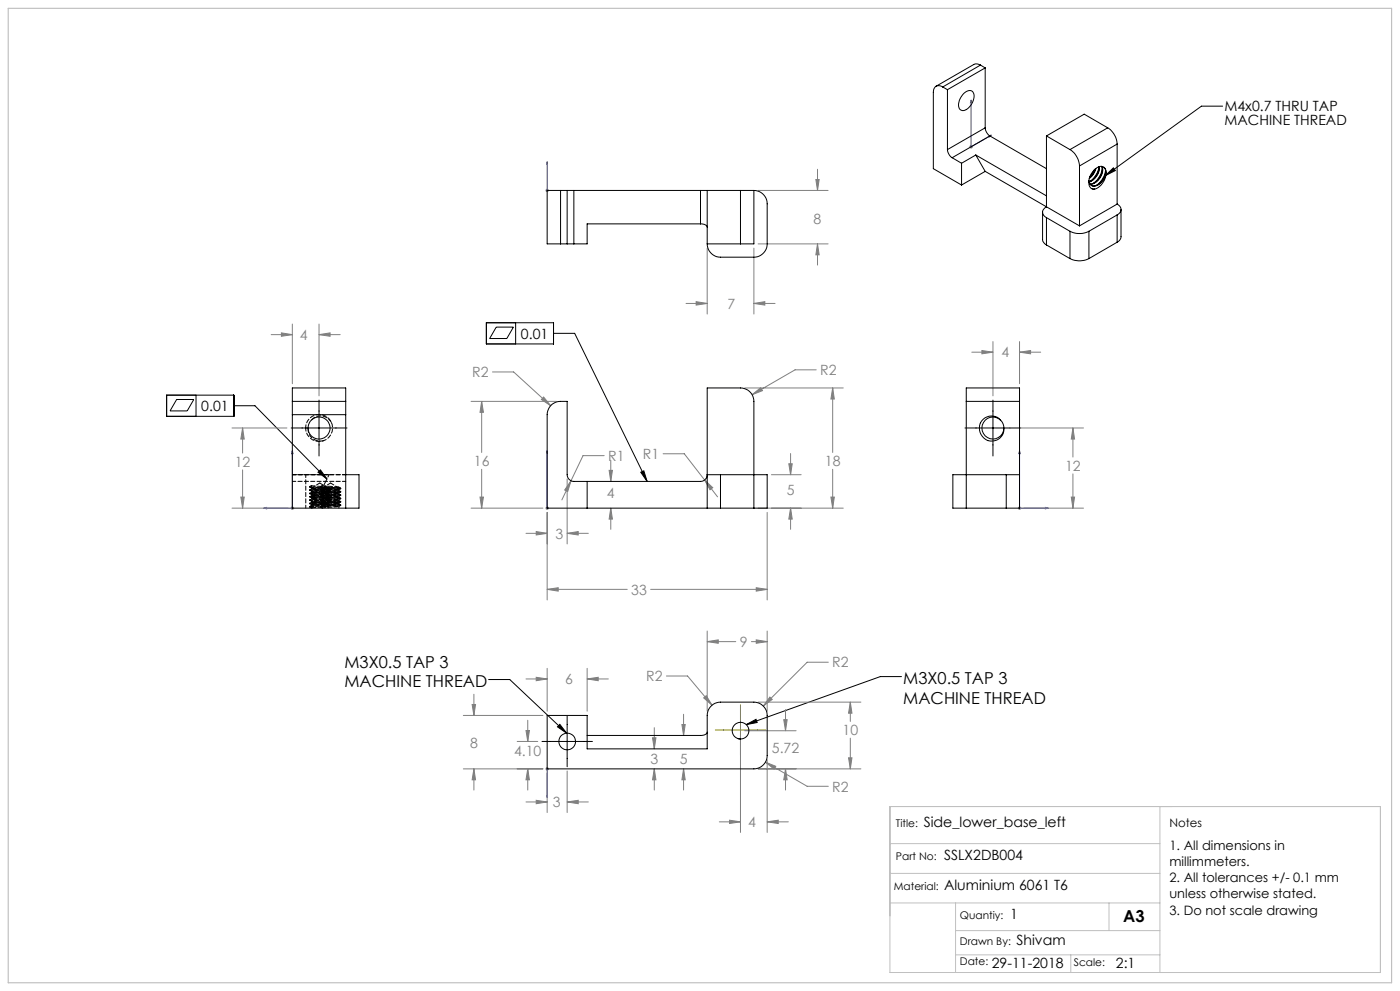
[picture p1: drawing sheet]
<svg xmlns="http://www.w3.org/2000/svg" width="420mm" height="297mm" viewBox="0 0 420 297" stroke-linecap="round" stroke-linejoin="round" font-family="sans-serif">
<g fill="none" stroke="#000" stroke-width=".3">
<path d="M366.8 31.8h-6.4l-28.8 20.8M331.6 52.6l2.4-2.3 .6 .8zM145.9 96.7h20.2v6.4h-20.2zM148.9 98h5.1l-2 3.5h-5.1zM154.7 96.7v6.4M166.1 99.9h6.3l21.7 44.4M50 118.4h20.1v6.4h-20.1zM53 119.7h5.1l-1.9 3.5h-5.2zM58.8 118.4v6.4M95.7 119.9v16.8M297.9 119.9v16.8M70.1 121.6h6.4l21.6 21.9"/>
<path d="M87.3 128.3h16.8M289.5 128.3h16.7M95.4 141.5l.7-.7 2 2.7zM192.2 141.5l.9-.4 1 3.2zM146.6 203.7h6.3l17.1 16M168 217.1l2 2.6-2.7-1.9zM170.1 214.7v15.1M223.9 217.2l2.9-1.6 .4 .9zM270.4 202.8h-6.3l-40.2 14.4M162.6 222.2h15.1"/>
</g>
<g fill="none" stroke="#00f" stroke-width=".3">
<path d="M291.3 30v14l6.1-3.5M291.3 30l.2 .6-.4 .2zM164.1 57.1h.1M164.1 48.5v8.6M164.1 48.5v.9v-.9M164.1 56.9v.4zM296.8 40.7l.6-.2-.6 .5zM87.7 135.1v17.2h-8.6M87.7 135.1l.2 .9h-.4zM164.1 135.1v.9v-.9M164.1 135.1v17.2M305.9 135.1v17.2h8.6"/>
<path d="M305.9 135.1l.2 .9h-.5zM79.1 152.3l.9-.2v.4zM164.1 152.1v.4zM164.1 152.3h.1M313.6 152.1l.9 .2-.9 .2zM164.1 230.4h.1M164.1 230.4v8.6M164.1 239v-.8v.8M164.1 230.2v.4z"/>
</g>
<g fill="none" stroke="#808080" stroke-width=".3">
<path d="M163.7 57.1h.9M163.8 56.7l.7 .7M164.1 56.6v1M164.5 56.7l-.7 .7M227.4 57.1h21M244.8 53.8h.9l-.4 3.3zM245.3 50.7v6.4M290.8 44h1M290.9 43.7l.8 .7M291.3 43.5v1M291.7 43.7l-.8 .7M212.2 74.4v19.7"/>
<path d="M226.2 74.4v19.7M227.4 73.1h21M245.3 73.1l.4 3.3h-.9zM245.3 73.1v6.3M84.4 99.8l3.3 .5-3.3 .5zM87.7 97.1v17.9M95.7 97.1v21.5M205.8 90.9h6.4M208.8 90.4l3.4 .5-3.4 .5zM226.2 90.9l3.2-.5v1zM226.2 90.9h6.3M81.4 100.3h6.3"/>
<path d="M95.7 100.3l3.3-.5v1zM95.7 100.3h6.4M147.7 111.5h6.4l11.1 10.1M163.1 119l2.1 2.6-2.8-1.9zM223.4 116.3h29.6M225.6 118.3l2.6-2.1 .5 .9zM244.9 110.8h-6.4l-12.9 7.5M249.8 116.3l.5 3.3h-1zM249.8 116.3v19.3M291.5 105.5h6.4M294.6 105.1l3.3 .4-3.3 .5zM297.9 102.4v16.2"/>
<path d="M305.9 105.5l3.3-.4v.9zM305.9 102.4v12.6M305.9 105.5h6.3M69.6 128.3h16.5M72.8 128.3l.5 3.3h-1.1zM72.8 128.3v7.5M141.3 120.3h25.6M144.5 120.3l.5 3.3h-1zM144.5 120.3v15.3M181.3 136.6h-6.4l-6.3 13.2M183.2 137.9v6.4M198.9 136h6.4l6.1 7.9"/>
<path d="M236.6 139h1.1l-.5 3.3zM237.2 135.9v6.4M299.2 128.3h25.8M321.9 128.3l.5 3.3h-1zM321.9 128.3v8.7M69.6 152.3h16.8M72.2 149h1.1l-.5 3.3zM72.8 140.8v11.5M87.2 152.3h1M87.3 151.9l.8 .7M87.7 151.8v1M88.1 151.9l-.8 .7"/>
<path d="M141.3 152.3h21.6M144 149h1l-.5 3.3zM144.5 140.6v11.7M157.8 159.8h6.3M160.9 159.3l3.2 .5-3.2 .5zM163.7 152.3h.9M163.8 151.9l.7 .7M164.1 151.8v1M164.1 153.6v26.2M164.5 151.9l-.7 .7M170.1 159.8l3.4-.5v1zM170.1 143.5v19.5"/>
<path d="M170.1 159.8h6.4M171.3 144.1l-1 3.2-.9-.4zM182.7 141h1l-.5 3.3zM183.2 152.3l.5 3.3h-1zM183.2 152.3v6.3M211.4 143.9l2.4 2.3-.8 .6zM211.4 143.9l3.9 5M227.4 152.3h25.6M230.2 153.6v26.2M231.4 142.3h8.9M237.2 152.3l.5 3.3h-1.1zM237.2 152.3v6.3"/>
<path d="M249.3 149h1l-.5 3.3zM249.8 140.6v11.7M305.4 152.3h1M305.5 151.9l.7 .7M305.9 151.8v1M306.2 151.9l-.7 .7M307.1 152.3h17.9M321.4 149h1l-.5 3.3zM321.9 142v10.3M164.1 176.6l3.4-.5v1.1zM164.1 176.6h24.1M195.2 176.6h35"/>
<path d="M226.9 176.1l3.3 .5-3.3 .6zM212.2 192.3l3.3-.5v1zM212.2 189.1v24M212.2 192.3h8.5M225.4 192.3h4.8M226.9 191.8l3.3 .5-3.3 .5zM230.2 189.1v24M248.5 198.5h-6.4l-13.1 13.1M139 214.4h23.9M141.6 211.1h1.1l-.5 3.3zM142.2 208.1v6.3M157.8 218.9h1l-.5 3.3z"/>
<path d="M157.8 203.5h6.3M158.3 215.9v6.3M160.9 203l3.2 .5-3.2 .5zM164.1 200.3v12.8M176.1 203.5l3.4-.5v1zM176.1 200.3v12.8M176.1 203.5h6.4M196.3 218.1v6.3M199.9 202.6h6.4l7.3 8.7M204.6 217.1h1l-.5 3.3zM205.1 214.1v6.3M211.1 209.2l.8-.7 1.7 2.8z"/>
<path d="M223.4 219h15.4M227.4 210.4h30.9M231 208.9l.7 .7-2.7 2zM235.1 215.7h1l-.4 3.3zM235.7 212.7v6.3M255.1 210.4l.5 3.3h-1zM255.1 210.4v5.8M139 230.4h23.9M142.2 230.4l.5 3.3h-1.1zM142.2 230.4v6.4M155.2 222.2h6.1M158.3 230.4l.5 3.3h-1z"/>
<path d="M158.3 230.4v6.4M160.9 239.9l3.2 .4-3.2 .6zM163.7 230.4h.9M163.8 230.1l.7 .7M164.1 229.9v1M164.1 231.7v11.8M164.5 230.1l-.7 .7M170.1 231.1v12.4M195.8 221.1h1l-.5 3.3zM196.3 230.4l.5 3.3h-1zM196.3 230.4v6.4M205.1 230.4l.5 3.3h-1z"/>
<path d="M205.1 230.4v6.4M222.1 220.3v29.2M227.4 230.4h30.9M229.6 228.4l3.1 1.3-.5 .8zM229.6 228.4l12.5 7.3h6.4M230.2 227.7v21.8M235.7 230.4l.4 3.3h-1zM235.7 230.4v6.4M254.6 227.1h1l-.5 3.3zM255.1 221.2v9.2M157.8 240.3h6.3M170.1 240.3l3.4-.4v1z"/>
<path d="M170.1 240.3h6.4M215.8 246.3h6.3M218.9 245.8l3.2 .5-3.2 .5zM230.2 246.3l3.3-.5v1zM230.2 246.3h6.3"/>
</g>
<path d="M214.6 218.8h15.1M222.1 211.2v15.2" fill="none" stroke="#808000" stroke-width=".3"/>
<path d="M267 252.8h81M267 241.7h147.1v49.8h-147.1zM348 241.7v49.8M267 261.8h81M267 270.6h81M286.7 270.6v20.9M286.7 278.9h61.3M332.7 270.6v8.3M286.7 286.2h61.3M321.2 286.2v5.3" fill="none" stroke="#c0c0c0" stroke-width=".3"/>
<path d="M2.5 2.5h415v292h-415z" fill="none" stroke="#c0c0c0" stroke-width=".35"/>
<g fill="#000">
<path d="M168 217.1l2 2.6-2.7-1.9z"/>
<path d="M192.2 141.5l.9-.4 1 3.2zM331.6 52.6l2.4-2.3 .6 .8zM223.9 217.2l2.9-1.6 .4 .9zM95.4 141.5l.7-.7 2 2.7z"/>
</g>
<g fill="#00f">
<path d="M164.1 152.1v.4zM164.1 135.1v.9z"/>
<path d="M296.8 40.7l.6-.2-.6 .5zM291.3 30l.2 .6-.4 .2zM313.6 152.1l.9 .2-.9 .2zM305.9 135.1l.2 .9h-.5zM164.1 238.2v.8zM164.1 230.2v.4zM79.1 152.3l.9 .2v-.4zM87.7 135.1l-.2 .9h.4zM164.1 48.5v.9zM164.1 56.9v.4z"/>
</g>
<path d="M226.9 176.1l3.3 .5-3.3 .6zM164.1 176.6l3.4-.5v1.1zM144.5 120.3l.5 3.3h-1zM144 149h1l-.5 3.3zM249.8 116.3l.5 3.3h-1zM249.3 149h1l-.5 3.3zM163.1 119l-.7 .7 2.8 1.9zM171.3 144.1l-1.9 2.8 .9 .4zM211.4 143.9l1.6 2.9 .8-.6zM225.6 118.3l3.1-1.2-.5-.9zM236.6 139h1.1l-.5 3.3zM237.2 152.3l.5 3.3h-1.1zM182.7 141h1l-.5 3.3zM183.2 152.3l.5 3.3h-1zM160.9 159.3l3.2 .5-3.2 .5zM170.1 159.8l3.4-.5v1zM321.9 128.3l.5 3.3h-1zM321.4 149h1l-.5 3.3zM305.9 105.5l3.3-.4v.9zM294.6 105.1l3.3 .4-3.3 .5zM211.1 209.2l2.5 2.1-1.7-2.8zM231 208.9l-2 2.7 2.7-2zM229.6 228.4l2.6 2.1 .5-.8zM254.6 227.1h1l-.5 3.3zM255.1 210.4l.5 3.3h-1zM141.6 211.1h1.1l-.5 3.3zM142.2 230.4l.5 3.3h-1.1zM160.9 203l3.2 .5-3.2 .5zM176.1 203.5l3.4-.5v1zM195.8 221.1h1l-.5 3.3zM196.3 230.4l.5 3.3h-1zM204.6 217.1h1l-.5 3.3zM205.1 230.4l.5 3.3h-1zM212.2 192.3l3.3-.5v1zM226.9 191.8l3.3 .5-3.3 .5zM157.8 218.9h1l-.5 3.3zM158.3 230.4l.5 3.3h-1zM170.1 240.3l3.4-.4v1zM160.9 239.9l3.2 .4-3.2 .6zM218.9 245.8l3.2 .5-3.2 .5zM230.2 246.3l3.3-.5v1zM235.1 215.7h1l-.4 3.3zM235.7 230.4l.4 3.3h-1zM72.8 128.3l.5 3.3h-1.1zM72.2 149h1.1l-.5 3.3zM95.7 100.3l3.3-.5v1zM84.4 99.8l3.3 .5-3.3 .5zM244.8 53.8h.9l-.4 3.3zM245.3 73.1l.4 3.3h-.9zM208.8 90.4l3.4 .5-3.4 .5zM226.2 90.9l3.2-.5v1z" fill="#808080"/>
<g fill="none" stroke="#000" stroke-width=".3">
<path d="M294.1 19.5l-.8-.3-1 .1-11.5 6.6M294.1 19.5l-11.3 6.6M294.1 19.5l1.5 .9M282.8 26.1a1.71 1.71 0 0 0-2-.2 1.71 1.71 0 0 0-.8 1.8v22.8l8.5 5M282.8 26.1l1.4 .8M284.2 26.9v17.9M289.2 28a1.65 1.65 0 0 1 2.9 0 4.6 4.6 0 0 1-3.3 5.2 1.98 1.98 0 0 1-1-3.1zM295.6 38.3a3.2 3.2 0 0 0 1.4 2.4M295.6 20.4l-11.4 6.5M295.6 38.3l-11.4 6.5M295.6 20.4v17.9M332.3 38.3a6.1 6.1 0 0 1 2.8 4.9"/>
<path d="M332.3 38.3l-11.3 6.5M332.3 38.3l-7-4.1-11.4 6.5M168.2 57.1h-4.1v16h4.1M168.2 57.1h1.9M168.2 57.1v16M170.1 57.1h2.1M170.1 57.1v16M172.2 57.1h37.9M172.2 57.1v16M210.1 57.1h2.1M210.1 57.1v10M212.2 57.1v16"/>
<path d="M212.2 57.1h9.9M222.1 57.1h4.1M222.1 57.1v16M226.2 57.1v16h-4.1M226.2 57.1a4 4 0 0 1 4 4v12a4 4 0 0 1-4 4h-10.1a4 4 0 0 1-3.9-4M284.2 44.8a3.2 3.2 0 0 0 1.4 2.5M285.6 47.3l2.9 1.6M288.5 48.9v6.6M292.7 46.5l-4.2 2.4M292.7 46.5l21.2 12.2M292.7 46.5l2.9 4.9M295.6 51.4l28.2 16.3"/>
<path d="M295.6 51.4l-7.1 4.1M297 40.7l-11.4 6.6M297 40.7l16.9 9.8M313.9 40.7v21.3a1.71 1.71 0 0 0-1.1 1.6 1.71 1.71 0 0 0 1.1 1.6M313.9 40.7l7.1 4.1M321 44.8a6.3 6.3 0 0 1 2.8 4.9M323.8 49.7v18M326.9 54.4a6.4 6.4 0 0 0 2.8-4.4 4.8 4.8 0 0 1-3 4.5M327.4 56.5l1 .2M328.3 50.9l-1.3 2.1M328.6 50.7a5.6 5.6 0 0 1-1.8 2.6M328.8 50.5v.1a5.4 5.4 0 0 1-2 2.9"/>
<path d="M329.8 49.9a4.7 4.7 0 0 1-3.1 4.7M330.4 49.8a4.3 4.3 0 0 1-3.4 5.4M330.5 49.9a3.8 3.8 0 0 1-1.6 4.6l-.6 .5-1.3 .2M330.7 50.4a6.6 6.6 0 0 1-2.8 4.6M331.2 50.1l.4 .6 .2 .9M331.2 50.1a2.61 2.61 0 0 0-3.4 1.4 4 4 0 0 0-.6 4.9l1.2 .3M331.2 50.1a2.78 2.78 0 0 1-.3 3.7 3 3 0 0 1-3.6 1.8M331.7 51a6.4 6.4 0 0 1-2.8 4.6M331.8 51.6a5.4 5.4 0 0 1-3.4 5.1M331.8 51.6a4.5 4.5 0 0 1-3.8 4.2 1.62 1.62 0 0 1-1.3-1.7M335.1 43.2l-11.3 6.5M335.1 43.2v18"/>
<path d="M168.2 73.1h1.9M170.1 73.1h2.1M210.1 67.1a1.81 1.81 0 0 1 2.1 1M210.1 67.1h-34v6h-3.9M212.2 73.1h9.9M312.8 63.6v8.3l.5 1 .6 .5M313.9 65.2v8.2M313.9 65.2l7.1 4.1M313.9 73.4l7.1 4.1M321 77.5a6.3 6.3 0 0 0 5.7 0M321 69.3a6.3 6.3 0 0 0 5.7 0M321 69.3v8.2"/>
<path d="M326.7 69.3v8.2M335.1 61.2a1.71 1.71 0 0 1 1.2 1.6 1.71 1.71 0 0 1-1.2 1.6M335.1 61.2l-11.3 6.5M335.1 64.4v8.2M335.1 64.4l-8.4 4.9M335.1 72.6l-8.4 4.9M336.3 62.8v8.3l-.5 1-.7 .5M87.7 120.3v4M87.7 124.3v28h16M87.7 120.3v-4h16v4M87.7 120.3h16M87.7 124.3h16"/>
<path d="M103.7 120.3v4M103.7 124.3v28M289.9 120.3v-4h16v4M289.9 120.3h16M289.9 120.3v32M300.2 125.9a3.3 3.3 0 0 0-5.2 .8 3.3 3.3 0 0 0 2 4.8 3.3 3.3 0 0 0 4.2-3.2M305.9 120.3v32h-4M103.7 142.3h4v10h-4M176.1 144.3v8M212.2 152.3h3.9M212.2 152.3v-36h9.9a4 4 0 0 1 4.1 4v32M216.1 142.3h14.1v10h-4"/>
<path d="M216.1 142.3h-3.9a2.1 2.1 0 0 1-2.1 2h-37.9a2.05 2.05 0 0 1-2.1-2v-22a5.5 5.5 0 0 0-4.6 .9l-1 1.4-.4 1.7v28h48.1M216.1 142.3v10M216.1 152.3h10.1M289.9 152.3h12M301.9 142.3h-16v10h4M301.9 142.3h4M301.9 142.3v10M164.1 214.4h12v10h36.1v-10a4 4 0 0 1 3.9-4h10.1a4 4 0 0 1 4 4v12a4 4 0 0 1-4 4h-62.1zM212.2 219.4a1.81 1.81 0 0 1-2.1 1h-34M221.4 221.4l.7 .1"/>
<circle cx="95.7" cy="128.3" r="3.3"/>
<circle cx="297.5" cy="128.4" r="3.7"/>
<circle cx="222.2" cy="219" r="2.5"/>
<circle cx="170.2" cy="222.2" r="2.5"/>
</g>
<g fill="none" stroke="#000" stroke-width=".3" stroke-dasharray="1.3 .6" stroke-dashoffset=".1">
<path d="M92.9 152l6.1-.5-6-.6 5.9-.4M95.9 144.8l-2.5 1.5M96.1 152l6.1-.5-4.5-.4M96.1 149l6.1-.5-4.5-.4M97.6 150.7l4.6-.4-6.1-.5M97.7 147.7l4.5-.4-6.1-.5M98.2 151.1l3.5-.3-5-.5 .2-.1M98.2 150.1l3.5-.3-5-.5 .2-.1M98.2 149.1l3.5-.3-5-.5 .2-.1M98.2 148.1l3.5-.3-5-.5 .2-.1M98.3 146l-4.9-.5M98.4 146.3l-2.5-1.5"/>
<path d="M99.2 144.8l-2.5 1.5M101.6 146l-4.9-.5M101.7 146.3l-2.5-1.5"/>
</g>
<g fill="none" stroke="#000" stroke-width=".3" stroke-dasharray="1.3 .6" stroke-dashoffset=".4">
<path d="M92.4 128.3h-.7M91.7 142.3v10M92.9 151.8l6-.5M93.4 151.5v.8M93.4 146.3v-.8M96.7 151.5v.8M96.7 146.3v-.8M97.4 150.1l-1.3-.1 6.1-.5-4.5-.4M97.4 147.1l-1.3-.1 6.1-.5-4.5-.4M98.3 151l-4.9-.5 5-.5M98.3 150l-4.9-.5 5-.5M98.3 149l-4.9-.5 5-.5"/>
<path d="M98.3 148l-4.9-.5 5-.5M99 150.5l-6.1-.5 6.1-.5-6.1-.5 6.1-.5-6-.6 5.9-.4M99.2 146.3h-.8"/>
</g>
<g fill="none" stroke="#000" stroke-width=".3" stroke-dasharray="1.3 .6">
<path d="M92.9 145.8v.2M92.9 152v-.2M92.9 146l.5 .3M92.9 151.8l.5-.3M92.9 150.8v.2M92.9 149.8v.2M92.9 148.8v.2M92.9 147.8v.2M92.9 146.8v.2M93.2 150l.5 .3M93.2 149l.5 .3M93.2 148l.5 .3"/>
<path d="M93.2 147l.5 .3M93.2 146l.5 .3M93.2 151l.5 .3M93.4 152.3l-.5-.3M93.4 145.5l-.5 .3M93.4 151.5l5-.5M93.4 151.3v.2M93.4 150.3v.2M93.4 149.3v.2M93.4 148.3v.2M93.4 147.3v.2M93.4 146.3v.2"/>
<path d="M93.7 150.4l-.5 .4M93.7 149.4l-.5 .4M93.7 148.4l-.5 .4M93.7 147.4l-.5 .4M93.7 146.4l-.5 .4M93.7 151.4l-.5 .4M93.7 152.3l4-8M96.1 151.8l.6-.3M96.1 145.8v.2M96.1 152v-.2M96.1 146l.6 .3M96.1 150.8v.2"/>
<path d="M96.1 149.8v.2M96.1 148.8v.2M96.1 147.8v.2M96.1 146.8v.2M96.4 150l.5 .3M96.4 149l.5 .3M96.4 148l.5 .3M96.4 147l.5 .3M96.4 146l.5 .3M96.4 151l.5 .3M96.7 145.5l-.6 .3M96.7 151.5l4.9-.5"/>
<path d="M96.7 152.3l-.6-.3M96.7 151.3v.2M96.7 150.3v.2M96.7 149.3v.2M96.7 148.3v.2M96.7 147.3v.2M96.7 146.3v.2M96.9 150.4l-.5 .4M96.9 149.4l-.5 .4M96.9 148.4l-.5 .4M96.9 147.4l-.5 .4M96.9 146.4l-.5 .4"/>
<path d="M96.9 151.4l-.5 .4M98.4 150.8l.6-.3M98.4 149.8l.6-.3M98.4 148.8l.6-.3M98.4 147.8l.6-.3M98.4 146.8l.6-.3M98.4 151.8l.6-.3M98.4 147v-.2M98.4 148v-.2M98.4 149v-.2M98.4 150v-.2M98.4 151v-.2"/>
<path d="M98.4 152.3v-.5M98.4 146.3v-.3M99 150.3l-.6-.3M99 149.3l-.6-.3M99 148.3l-.6-.3M99 147.3l-.6-.3M99 146.3l-.6-.3M99 151.3l-.6-.3M99 147.5l-6.1-.5 6-.6-6-.4M99 150.5v-.2M99 149.5v-.2M99 148.5v-.2"/>
<path d="M99 147.5v-.2M99 146.5v-.2M99 151.5v-.2M101.7 150.8l.5-.3M101.7 149.8l.5-.3M101.7 148.8l.5-.3M101.7 147.8l.5-.3M101.7 146.8l.5-.3M101.7 151.8l.5-.3M101.7 147v-.2M101.7 148v-.2M101.7 149v-.2"/>
<path d="M101.7 150v-.2M101.7 151v-.2M101.7 152.3v-.5M101.7 146.3v-.3M102.2 150.3l-.5-.3M102.2 149.3l-.5-.3M102.2 148.3l-.5-.3M102.2 147.3l-.5-.3M102.2 146.3l-.5-.3M102.2 151.3l-.5-.3M102.2 150.5v-.2M102.2 149.5v-.2"/>
<path d="M102.2 148.5v-.2M102.2 147.5v-.2M102.2 146.5v-.2M102.2 151.5v-.2"/>
</g>
<g fill="none" stroke="#000" stroke-width=".3" stroke-dasharray="1.3 .6" stroke-dashoffset="-.1">
<path d="M92.4 128.3a3.7 3.7 0 0 0 4.9 3.7M99.5 126.7a3.7 3.7 0 0 0-6.1-.7M87.7 142.3h11M93.4 152.3l5-.5-5-.5 5-.5-5-.5 5-.5-5-.5 5-.5-5-.5 4.9-.6-4.9-.4 5-.5-5-.5M96.9 150.6l-.2-.1 4.9-.5M96.9 149.6l-.2-.1 4.9-.5M96.9 148.6l-.2-.1 4.9-.5M96.9 147.6l-.2-.1 4.9-.5M98.9 151.3l-5.9-.4 6-.6-6.1-.5 6-.5M98.9 148.3l-5.9-.4 6-.6-6.1-.5 6-.5M101.6 151l-3.4-.3M101.6 150l-3.4-.3"/>
<path d="M101.6 149l-3.4-.3M101.6 148l-3.4-.3M101.6 147l-3.4-.3"/>
</g>
<path d="M91.7 128.3a4.1 4.1 0 0 1 5.8-3.7 4.1 4.1 0 0 1 .8 6.8 4.1 4.1 0 0 1-6.5-2.1l-.1-1M87.7 144.3h16M95.9 146.3l2.5-.3M95.9 146.3h-2.5M98.2 147.1l3.5-.3-4.8-.5M98.4 146.3h-2.5M98.9 149.3l-6-.5 6-.5M99.2 146.3l2.4-.3M101.7 146.3h-2.5M102.2 150.5l-4.5-.4M102.2 147.5l-4.5-.4M103.7 142.3h-16" fill="none" stroke="#000" stroke-width=".3" stroke-dasharray="1.3 .6" stroke-dashoffset=".3"/>
<path d="M96.4 150.8l1-.1M96.4 149.8l1-.1M96.4 147.8l1-.1M96.4 146.8l1-.1M97.4 149.1l-1-.1M98.7 142.3l-1 2M98.9 146.3l-6-.5M102.1 151.3l-6-.5M102.1 148.3l-6-.5M102.1 146.3l-6-.5" fill="none" stroke="#000" stroke-width=".3" stroke-dasharray="1.3 .6" stroke-dashoffset=".5"/>
<path d="M98.3 147l-4.9-.5 2.5-.2" fill="none" stroke="#000" stroke-width=".3" stroke-dasharray="1.3 .6" stroke-dashoffset=".7"/>
<path d="M96.1 151.8l1.3-.1M97.4 146.1l-1.3-.1" fill="none" stroke="#000" stroke-width=".3" stroke-dasharray="1.3 .6" stroke-dashoffset=".6"/>
<path d="M96.7 152.3l5-.5-5-.5 .2-.1M96.9 146.6l-.2-.1 2.5-.2M97.6 151.7l4.6-.4M97.7 149.7l4.5-.4M97.7 148.7l4.5-.4M97.7 146.7l4.5-.4" fill="none" stroke="#000" stroke-width=".3" stroke-dasharray="1.3 .6" stroke-dashoffset=".2"/>
<path d="M97.4 151.1l-1.3-.1 6.1-.5M97.4 148.1l-1.3-.1 6.1-.5M102.1 149.3l-6-.5 1.3-.1" fill="none" stroke="#000" stroke-width=".3" stroke-dasharray="1.3 .6" stroke-dashoffset="-.2"/>
<g font-size="4.9">
<text x="103.4" y="200.1">M3X0.5 TAP 3</text>
<text x="103.4" y="206">MACHINE THREAD</text>
<text x="271" y="205.1">M3X0.5 TAP 3</text>
<text x="271" y="211">MACHINE THREAD</text>
<text x="337" y="276.5">A3</text>
</g>
<g font-size="4.2">
<text x="367.4" y="33.4">M4x0.7 THRU TAP</text>
<text x="367.4" y="37.5">MACHINE THREAD</text>
<text x="156.3" y="101.5">0.01</text>
<text x="60.4" y="123.2">0.01</text>
<text x="277.1" y="247.9">Side_lower_base_left</text>
<text x="283.2" y="257.7">SSLX2DB004</text>
<text x="283.2" y="266.8">Aluminium 6061 T6</text>
<text x="303" y="275.3">1</text>
<text x="304.9" y="283.2">Shivam</text>
<text x="297.6" y="290.1">29-11-2018</text>
<text x="334.8" y="290.2">2:1</text>
</g>
<g font-size="4.2" fill="#808080">
<text x="244.1" y="67.2">8</text>
<text x="218.3" y="92.5">7</text>
<text x="90" y="101.9">4</text>
<text x="300.4" y="107.1">4</text>
<text x="141.7" y="113">R2</text>
<text x="246" y="112.4">R2</text>
<text x="192.9" y="137.6">R1</text>
<text x="70.4" y="139.9">12</text>
<text x="142.2" y="139.7">16</text>
<text x="182.4" y="138.1">R1</text>
<text x="247.5" y="139.7">18</text>
<text x="319.5" y="141.1">12</text>
<text x="182.1" y="149.2">4</text>
<text x="236" y="148.2">5</text>
<text x="166.6" y="161.4">3</text>
<text x="189.4" y="178.2">33</text>
<text x="221.9" y="193.9">9</text>
<text x="249.7" y="200">R2</text>
<text x="169.6" y="205.1">6</text>
<text x="193.8" y="204.2">R2</text>
<text x="252.8" y="220.3">10</text>
<text x="141" y="224.3">8</text>
<text x="154.2" y="226.6">4.10</text>
<text x="231.6" y="225.8">5.72</text>
<text x="195.1" y="228.9">3</text>
<text x="203.9" y="228.9">5</text>
<text x="249.7" y="237.2">R2</text>
<text x="165.8" y="241.9">3</text>
<text x="224.5" y="247.9">4</text>
</g>
<g font-size="3.9">
<text x="350.8" y="254.6">1. All dimensions in</text>
<text x="350.8" y="259.5">millimmeters.</text>
<text x="350.8" y="264.4">2. All tolerances +/- 0.1 mm</text>
<text x="350.8" y="269.3">unless otherwise stated.</text>
<text x="350.8" y="274.2">3. Do not scale drawing</text>
</g>
<text font-size="3.5" x="350.8" y="247.9">Notes</text>
<g font-size="3.2">
<text x="268.8" y="247.9">Title:</text>
<text x="268.8" y="257.7">Part No:</text>
<text x="268.1" y="266.8">Material:</text>
<text x="288" y="275.3">Quantiy:</text>
<text x="288" y="283.2">Drawn By:</text>
<text x="288" y="289.3">Date:</text>
<text x="322.2" y="289.5">Scale:</text>
</g>
</svg>
